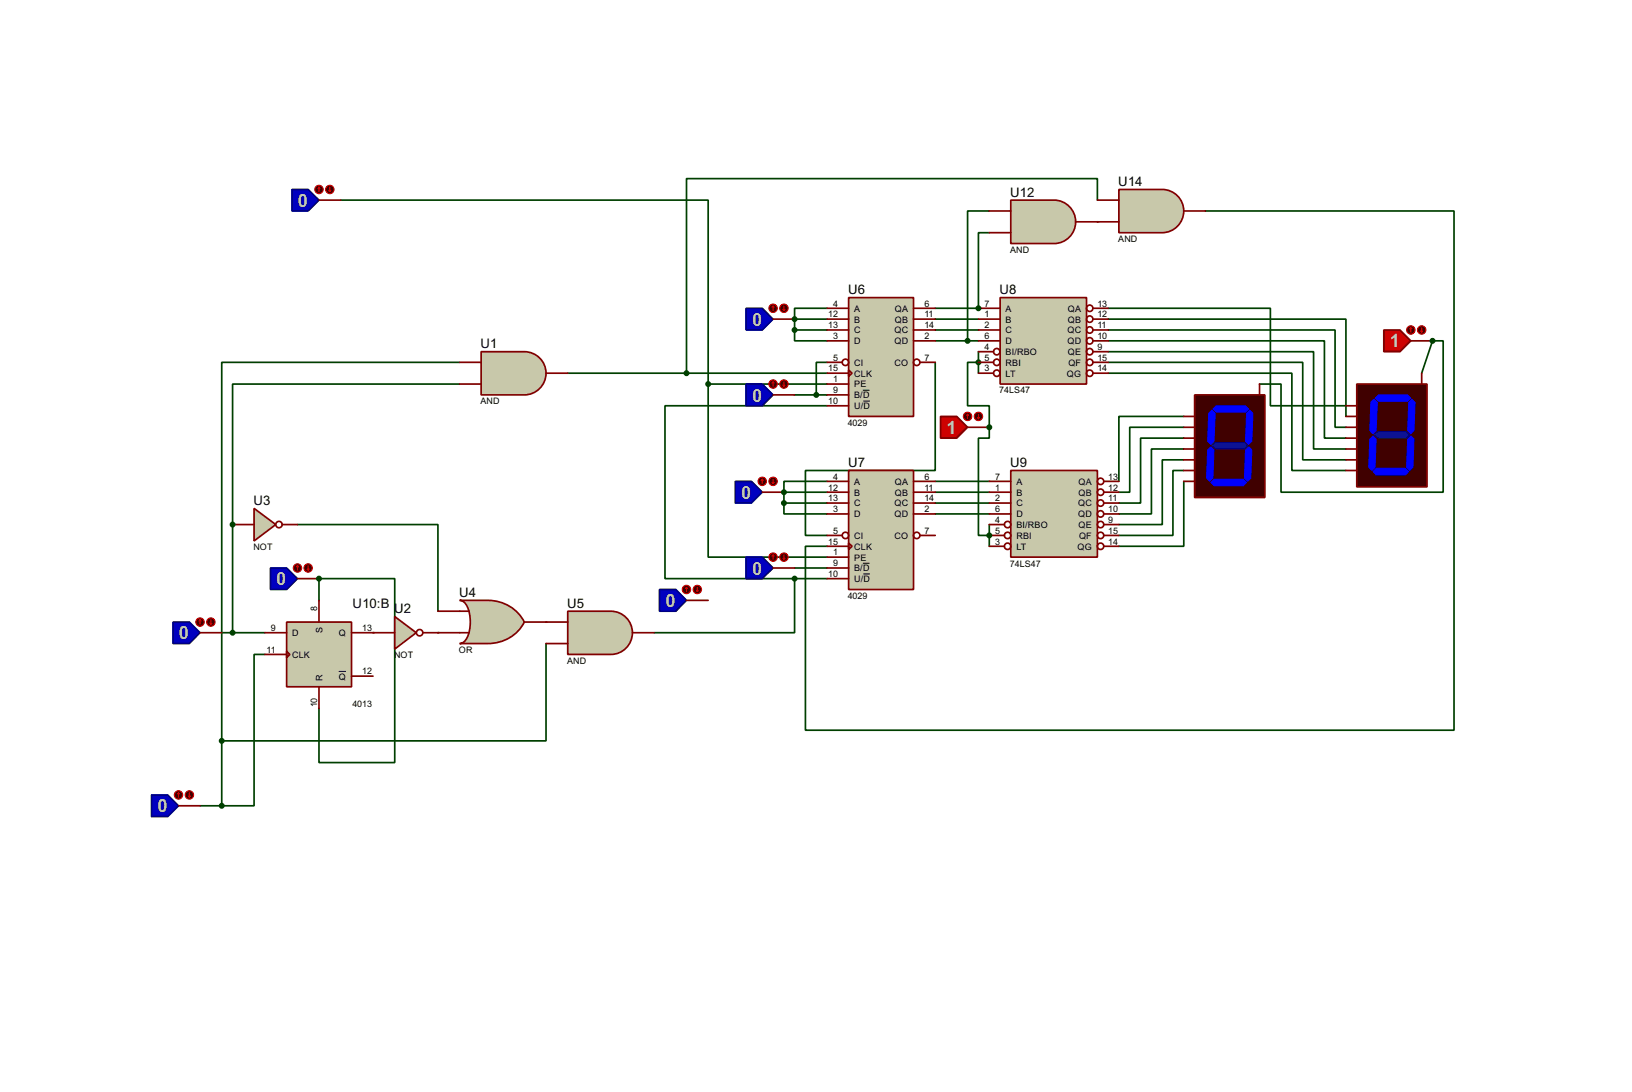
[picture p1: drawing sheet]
<svg xmlns="http://www.w3.org/2000/svg" width="383mm" height="256mm" viewBox="0 0 383 256" stroke-linecap="round" stroke-linejoin="round" font-family="sans-serif">
<path d="M232.5 123.2v2.6" fill="none" stroke="#004000" stroke-width=".4"/>
<circle cx="232.5" cy="125.8" r=".2" fill="#004000"/>
<path d="M229.9 85.1h-2.5v10.2h5.1v5.1M232.5 125.8v2.5" fill="none" stroke="#004000" stroke-width=".4"/>
<circle cx="232.5" cy="100.4" r=".2" fill="#004000"/>
<path d="M219.8 75h10.1M219.8 77.5h10.1M229.9 82.6v2.5M232.5 100.4v2.5h-2.6v22.9h2.6" fill="none" stroke="#004000" stroke-width=".4"/>
<circle cx="229.9" cy="85.1" r=".2" fill="#004000"/>
<g fill="none" stroke="#004000" stroke-width=".4">
<path d="M260.4 72.4h38.1v22.9h17.8M260.4 75h55.9v22.8M260.4 77.5h53.3v22.9h2.6M229.9 85.1v2.6M260.4 80.1h50.8v22.8h5.1M260.4 82.6h48.3v22.9h7.6M260.4 85.1h45.7v22.9h10.2M260.4 87.7h43.2v22.8h12.7M278.2 97.8h-15.3v15.3M336.6 80.1l-2.5 7.6M278.2 100.4h-12.7v15.2h-2.6M278.2 102.9h-10.2v15.3h-5.1"/>
<path d="M278.2 105.5h-7.6v15.2h-7.7M278.2 108h-5.1v15.2h-10.2M278.2 110.5h-2.6v15.3h-12.7M278.2 113.1v15.2h-15.3"/>
</g>
<circle cx="336.6" cy="80.1" r=".2" fill="#004000"/>
<path d="M219.8 72.4h10.1M336.6 80.1h2.5v35.5h-38.1v-25.4h-5" fill="none" stroke="#004000" stroke-width=".4"/>
<circle cx="229.9" cy="72.4" r=".2" fill="#004000"/>
<path d="M232.5 49.6h-5.1v30.5M232.5 54.7h-2.6v17.7M219.8 80.1h10.1" fill="none" stroke="#004000" stroke-width=".4"/>
<circle cx="257.9" cy="52.1" r=".2" fill="#004000"/>
<g fill="none" stroke="#004000" stroke-width=".4">
<path d="M80.1 47h86.3v43.2M283.3 49.6h58.4v121.9h-152.4v-43.2h5.1M186.7 77.5v2.6h7.7M186.7 77.5h7.7M186.7 75v2.5M186.7 75h7.7M194.4 72.4h-7.7v2.6M166.4 90.2v40.7h28M166.4 90.2h28M186.7 92.8h7.7M194.4 85.1h-2.6v7.7M219.8 85.1v25.4h-30.5v15.3h5.1"/>
<path d="M194.4 118.2h-10.2v2.5h10.2M219.8 113.1h12.7M219.8 115.6h12.7M219.8 118.2h12.7M186.7 133.4h7.7M219.8 120.7h12.7M52.1 148.6h2.6"/>
</g>
<circle cx="186.7" cy="75" r=".2" fill="#004000"/>
<path d="M194.4 113.1h-10.2v2.5" fill="none" stroke="#004000" stroke-width=".4"/>
<circle cx="184.2" cy="115.6" r=".2" fill="#004000"/>
<path d="M194.4 115.6h-10.2v2.6" fill="none" stroke="#004000" stroke-width=".4"/>
<circle cx="75" cy="135.9" r=".2" fill="#004000"/>
<path d="M257.9 47v-5h-96.6v45.7M133.4 87.7h61M54.7 148.6h7.6M62.3 153.7h-2.6v35.6h-12.7M75 141v-5.1h17.8v43.2h-17.8v-12.7" fill="none" stroke="#004000" stroke-width=".4"/>
<circle cx="54.7" cy="123.2" r=".2" fill="#004000"/>
<path d="M108 90.2h-53.3v58.4" fill="none" stroke="#004000" stroke-width=".4"/>
<circle cx="87.7" cy="148.6" r=".2" fill="#004000"/>
<path d="M69.9 123.2h33v20.4" fill="none" stroke="#004000" stroke-width=".4"/>
<circle cx="102.9" cy="148.6" r=".2" fill="#004000"/>
<path d="M108 85.1h-55.9v104.2" fill="none" stroke="#004000" stroke-width=".4"/>
<circle cx="128.3" cy="146.1" r=".2" fill="#004000"/>
<path d="M194.4 95.3h-38.1v40.6h30.4M186.7 135.9v12.7h-33M186.7 135.9h7.7M128.3 151.2v22.8h-76.2" fill="none" stroke="#004000" stroke-width=".4"/>
<path d="M199.4 69.9h15.3v27.9h-15.3z" fill="#c8c8aa" stroke="#800000" stroke-width=".4"/>
<g fill="none" stroke="#800000" stroke-width=".4">
<path d="M194.4 72.4h5M194.4 75h5M194.4 77.5h5M214.7 72.4h5.1M214.7 75h5.1M214.7 77.5h5.1M194.4 80.1h5M194.4 85.1h3.5M194.4 87.7h5M194.4 90.2h5M194.4 92.8h5M194.4 95.3h5"/>
<path d="M199.4 86.9l.8 .8-.8 .7zM214.7 80.1h5.1M216.2 85.1h3.6"/>
<circle cx="198.6" cy="85.1" r=".75"/>
<circle cx="215.4" cy="85.1" r=".75"/>
</g>
<path d="M202.8 91.7h1.5M202.9 94.2h1.5" fill="none" stroke="#000" stroke-width=".23"/>
<path d="M237.5 110.5h20.4v20.4h-20.4z" fill="#c8c8aa" stroke="#800000" stroke-width=".4"/>
<g fill="none" stroke="#800000" stroke-width=".4">
<path d="M232.5 113.1h5M232.5 115.6h5M232.5 118.2h5M259.4 113.1h3.5M259.4 115.6h3.5M259.4 118.2h3.5M232.5 120.7h5M232.5 123.2h3.5M232.5 125.8h3.5M232.5 128.3h3.5M259.4 120.7h3.5M259.4 123.2h3.5"/>
<path d="M259.4 125.8h3.5M259.4 128.3h3.5"/>
<circle cx="258.6" cy="113.1" r=".75"/>
<circle cx="258.6" cy="118.2" r=".75"/>
<circle cx="258.6" cy="115.6" r=".75"/>
<circle cx="236.7" cy="128.3" r=".75"/>
<circle cx="236.7" cy="123.2" r=".75"/>
<circle cx="236.7" cy="125.8" r=".75"/>
<circle cx="258.6" cy="123.2" r=".75"/>
<circle cx="258.6" cy="128.3" r=".75"/>
<circle cx="258.6" cy="125.8" r=".75"/>
<circle cx="258.6" cy="120.7" r=".75"/>
</g>
<path d="M221 97.8h3.8l2.6 2.6-2.6 2.5h-3.8z" fill-rule="evenodd" fill="#c00000" stroke="#800000" stroke-width=".4"/>
<path d="M227.4 100.4h5.1" fill="none" stroke="#800000" stroke-width=".4"/>
<circle cx="227.3" cy="97.8" r="1" fill="#400000" stroke="#f00" stroke-width=".23"/>
<path d="M227.4 97.3l-.3 .3M227.4 97.3l.2 .3M227.4 97.3v1.1" fill="none" stroke="#f00" stroke-width=".23"/>
<circle cx="229.9" cy="97.8" r="1" fill="#400000" stroke="#f00" stroke-width=".23"/>
<path d="M229.7 98.1l.2 .3M229.9 97.3v1.1M230.2 98.1l-.3 .3" fill="none" stroke="#f00" stroke-width=".23"/>
<g fill="#004000" stroke="#004000" stroke-width=".4">
<circle cx="229.9" cy="85.1" r=".5"/>
<circle cx="232.4" cy="125.8" r=".5"/>
<circle cx="232.4" cy="100.4" r=".5"/>
</g>
<path d="M235 69.9h20.3v20.3h-20.3z" fill="#c8c8aa" stroke="#800000" stroke-width=".4"/>
<g fill="none" stroke="#800000" stroke-width=".4">
<path d="M229.9 72.4h5.1M229.9 75h5.1M229.9 77.5h5.1M256.8 72.4h3.6M256.8 75h3.6M256.8 77.5h3.6M229.9 80.1h5.1M229.9 82.6h3.6M229.9 85.1h3.6M229.9 87.7h3.6M256.8 80.1h3.6M256.8 82.6h3.6"/>
<path d="M256.8 85.1h3.6M256.8 87.7h3.6"/>
<circle cx="256" cy="72.4" r=".75"/>
<circle cx="256" cy="75" r=".75"/>
<circle cx="256" cy="77.5" r=".75"/>
<circle cx="234.2" cy="82.6" r=".75"/>
<circle cx="234.2" cy="85.1" r=".75"/>
<circle cx="234.2" cy="87.7" r=".75"/>
<circle cx="256" cy="82.6" r=".75"/>
<circle cx="256" cy="85.1" r=".75"/>
<circle cx="256" cy="87.7" r=".75"/>
<circle cx="256" cy="80.1" r=".75"/>
</g>
<path d="M280.7 92.8h16.5v24.1h-16.5z" fill="#400000" stroke="#800000" stroke-width=".4"/>
<g fill="#00f" stroke="#00f" stroke-width=".23">
<path d="M285 96.1l.8-.8h6.9l.7 .8-.7 .7h-6.9z" fill-rule="evenodd"/>
<path d="M293.7 96.3l.7 .8-.2 6.6-.8 .7-.7-.7 .2-6.6z" fill-rule="evenodd"/>
<path d="M292.7 105.7l.7-.7 .8 .7-.3 6.6-.7 .8-.8-.8z" fill-rule="evenodd"/>
<path d="M284.5 113.3l.8-.7h6.9l.7 .7-.7 .8h-6.9z" fill-rule="evenodd"/>
<path d="M283.8 105.7l.7-.7 .8 .7-.3 6.6-.7 .8-.8-.8z" fill-rule="evenodd"/>
<path d="M284 97.1l.8-.8 .8 .8-.3 6.6-.8 .7-.7-.7z" fill-rule="evenodd"/>
</g>
<path d="M285.6 103.9h6.8l.8 .8-.8 .8h-6.6l-1-.8z" fill-rule="evenodd" fill="#0c1a78" stroke="#0c1a78" stroke-width=".23"/>
<path d="M278.2 97.8h2.5M296 90.2v2.6M278.2 100.4h2.5M278.2 102.9h2.5M278.2 105.5h2.5M278.2 108h2.5M278.2 110.5h2.5M278.2 113.1h2.5" fill="none" stroke="#800000" stroke-width=".4"/>
<path d="M318.8 90.2h16.5v24.2h-16.5z" fill="#400000" stroke="#800000" stroke-width=".4"/>
<g fill="#00f" stroke="#00f" stroke-width=".23">
<path d="M323.1 93.5l.8-.7h6.9l.7 .7-.7 .8h-6.9z" fill-rule="evenodd"/>
<path d="M331 94.5l.8-.7 .7 .7-.2 6.6-.8 .8-.7-.8z" fill-rule="evenodd"/>
<path d="M331.5 102.4l.8 .8-.3 6.6-.7 .7-.8-.7 .3-6.6z" fill-rule="evenodd"/>
<path d="M322.6 110.8l.8-.8h6.9l.7 .8-.7 .8h-6.9z" fill-rule="evenodd"/>
<path d="M322.6 102.4l.8 .8-.3 6.6-.7 .7-.8-.7 .3-6.6z" fill-rule="evenodd"/>
<path d="M322.9 93.8l.8 .7-.3 6.6-.8 .8-.7-.8 .2-6.6z" fill-rule="evenodd"/>
</g>
<path d="M322.9 102.2l.8-.8h6.8l.8 .8-.8 .7h-6.6z" fill-rule="evenodd" fill="#0c1a78" stroke="#0c1a78" stroke-width=".23"/>
<path d="M316.3 95.3h2.5M316.3 97.8h2.5M334.1 87.7v2.5M316.3 100.4h2.5M316.3 102.9h2.5M316.3 105.5h2.5M316.3 108h2.5M316.3 110.5h2.5" fill="none" stroke="#800000" stroke-width=".4"/>
<path d="M325.2 77.5h3.8l2.5 2.6-2.5 2.5h-3.8z" fill-rule="evenodd" fill="#c00000" stroke="#800000" stroke-width=".4"/>
<path d="M331.5 80.1h5.1" fill="none" stroke="#800000" stroke-width=".4"/>
<circle cx="331.5" cy="77.5" r="1" fill="#400000" stroke="#f00" stroke-width=".23"/>
<path d="M331.5 77l-.2 .3M331.5 77l.3 .3M331.5 77v1" fill="none" stroke="#f00" stroke-width=".23"/>
<circle cx="334" cy="77.5" r="1" fill="#400000" stroke="#f00" stroke-width=".23"/>
<path d="M333.8 77.8l.3 .2M334.1 77v1M334.3 77.8l-.2 .2" fill="none" stroke="#f00" stroke-width=".23"/>
<g fill="#004000" stroke="#004000" stroke-width=".4">
<circle cx="336.6" cy="80.1" r=".5"/>
<circle cx="229.9" cy="72.4" r=".5"/>
<circle cx="227.3" cy="80.1" r=".5"/>
</g>
<path d="M262.9 44.5h10.2a5.1 5.1 0 0 1 5.1 5.1 5.1 5.1 0 0 1-5.1 5.1h-10.2z" fill-rule="evenodd" fill="#c8c8aa" stroke="#800000" stroke-width=".4"/>
<path d="M257.9 47h5M257.9 52.1h5M278.2 49.6h5.1" fill="none" stroke="#800000" stroke-width=".4"/>
<path d="M237.5 47h10.2a5.1 5.1 0 0 1 5.1 5.1 5.1 5.1 0 0 1-5.1 5.1h-10.2z" fill-rule="evenodd" fill="#c8c8aa" stroke="#800000" stroke-width=".4"/>
<path d="M232.5 49.6h5M232.5 54.7h5M252.8 52.1h5.1" fill="none" stroke="#800000" stroke-width=".4"/>
<path d="M199.4 110.5h15.3v28h-15.3z" fill="#c8c8aa" stroke="#800000" stroke-width=".4"/>
<g fill="none" stroke="#800000" stroke-width=".4">
<path d="M194.4 113.1h5M194.4 115.6h5M194.4 118.2h5M214.7 113.1h5.1M214.7 115.6h5.1M214.7 118.2h5.1M194.4 120.7h5M194.4 125.8h3.5M194.4 128.3h5M194.4 130.9h5M194.4 133.4h5M194.4 135.9h5"/>
<path d="M199.4 127.6l.8 .7-.8 .8zM214.7 120.7h5.1M216.2 125.8h3.6"/>
<circle cx="198.6" cy="125.8" r=".75"/>
<circle cx="215.4" cy="125.8" r=".75"/>
</g>
<path d="M202.8 132.3h1.5M202.9 134.8h1.5" fill="none" stroke="#000" stroke-width=".23"/>
<path d="M175.3 130.9h3.8l2.6 2.5-2.6 2.5h-3.8z" fill-rule="evenodd" fill="#0000c0" stroke="#000080" stroke-width=".4"/>
<path d="M181.7 133.4h5" fill="none" stroke="#800000" stroke-width=".4"/>
<circle cx="181.6" cy="130.9" r="1" fill="#400000" stroke="#f00" stroke-width=".23"/>
<path d="M181.7 130.4l-.3 .2M181.7 130.4l.2 .2M181.7 130.4v1" fill="none" stroke="#f00" stroke-width=".23"/>
<circle cx="184.2" cy="130.9" r="1" fill="#400000" stroke="#f00" stroke-width=".23"/>
<path d="M184 131.1l.2 .3M184.2 130.4v1M184.5 131.1l-.3 .3" fill="none" stroke="#f00" stroke-width=".23"/>
<path d="M175.3 90.2h3.8l2.6 2.6-2.6 2.5h-3.8z" fill-rule="evenodd" fill="#0000c0" stroke="#000080" stroke-width=".4"/>
<path d="M181.7 92.8h5" fill="none" stroke="#800000" stroke-width=".4"/>
<circle cx="181.6" cy="90.2" r="1" fill="#400000" stroke="#f00" stroke-width=".23"/>
<path d="M181.7 89.7l-.3 .3M181.7 89.7l.2 .3M181.7 89.7v1" fill="none" stroke="#f00" stroke-width=".23"/>
<circle cx="184.2" cy="90.2" r="1" fill="#400000" stroke="#f00" stroke-width=".23"/>
<path d="M184 90.5l.2 .2M184.2 89.7v1M184.5 90.5l-.3 .2" fill="none" stroke="#f00" stroke-width=".23"/>
<path d="M35.6 186.7h3.8l2.6 2.6-2.6 2.5h-3.8z" fill-rule="evenodd" fill="#0000c0" stroke="#000080" stroke-width=".4"/>
<path d="M42 189.3h5" fill="none" stroke="#800000" stroke-width=".4"/>
<circle cx="41.9" cy="186.7" r="1" fill="#400000" stroke="#f00" stroke-width=".23"/>
<path d="M42 186.2l-.3 .3M42 186.2l.2 .3M42 186.2v1.1" fill="none" stroke="#f00" stroke-width=".23"/>
<circle cx="44.5" cy="186.7" r="1" fill="#400000" stroke="#f00" stroke-width=".23"/>
<path d="M44.3 187l.2 .3M44.5 186.2v1.1M44.8 187l-.3 .3" fill="none" stroke="#f00" stroke-width=".23"/>
<path d="M40.7 146.1h3.8l2.5 2.5-2.5 2.6h-3.8z" fill-rule="evenodd" fill="#0000c0" stroke="#000080" stroke-width=".4"/>
<path d="M47 148.6h5.1" fill="none" stroke="#800000" stroke-width=".4"/>
<circle cx="47" cy="146.1" r="1" fill="#400000" stroke="#f00" stroke-width=".23"/>
<path d="M47 145.6l-.2 .3M47 145.6l.3 .3M47 145.6v1" fill="none" stroke="#f00" stroke-width=".23"/>
<circle cx="49.5" cy="146.1" r="1" fill="#400000" stroke="#f00" stroke-width=".23"/>
<path d="M49.3 146.4l.3 .2M49.6 145.6v1M49.8 146.4l-.2 .2" fill="none" stroke="#f00" stroke-width=".23"/>
<path d="M63.6 133.4h3.8l2.5 2.5-2.5 2.6h-3.8z" fill-rule="evenodd" fill="#0000c0" stroke="#000080" stroke-width=".4"/>
<path d="M69.9 135.9h5.1" fill="none" stroke="#800000" stroke-width=".4"/>
<circle cx="69.9" cy="133.4" r="1" fill="#400000" stroke="#f00" stroke-width=".23"/>
<path d="M69.9 132.9l-.2 .3M69.9 132.9l.3 .3M69.9 132.9v1" fill="none" stroke="#f00" stroke-width=".23"/>
<circle cx="72.4" cy="133.4" r="1" fill="#400000" stroke="#f00" stroke-width=".23"/>
<path d="M72.2 133.7l.2 .2M72.4 132.9v1M72.7 133.7l-.3 .2" fill="none" stroke="#f00" stroke-width=".23"/>
<g fill="#004000" stroke="#004000" stroke-width=".4">
<circle cx="54.6" cy="148.6" r=".5"/>
<circle cx="186.7" cy="77.5" r=".5"/>
<circle cx="184.2" cy="118.2" r=".5"/>
</g>
<path d="M68.6 44.5h3.8l2.6 2.5-2.6 2.6h-3.8z" fill-rule="evenodd" fill="#0000c0" stroke="#000080" stroke-width=".4"/>
<path d="M75 47h5.1" fill="none" stroke="#800000" stroke-width=".4"/>
<circle cx="74.9" cy="44.5" r="1" fill="#400000" stroke="#f00" stroke-width=".23"/>
<path d="M75 44l-.3 .3M75 44l.2 .3M75 44v1" fill="none" stroke="#f00" stroke-width=".23"/>
<circle cx="77.5" cy="44.5" r="1" fill="#400000" stroke="#f00" stroke-width=".23"/>
<path d="M77.3 44.8l.2 .2M77.5 44v1M77.8 44.8l-.3 .2" fill="none" stroke="#f00" stroke-width=".23"/>
<g fill="#004000" stroke="#004000" stroke-width=".4">
<circle cx="166.4" cy="90.2" r=".5"/>
<circle cx="191.8" cy="92.8" r=".5"/>
</g>
<path d="M175.3 72.4h3.8l2.6 2.6-2.6 2.5h-3.8z" fill-rule="evenodd" fill="#0000c0" stroke="#000080" stroke-width=".4"/>
<path d="M181.7 75h5" fill="none" stroke="#800000" stroke-width=".4"/>
<circle cx="181.6" cy="72.4" r="1" fill="#400000" stroke="#f00" stroke-width=".23"/>
<path d="M181.7 71.9l-.3 .3M181.7 71.9l.2 .3M181.7 71.9v1.1" fill="none" stroke="#f00" stroke-width=".23"/>
<circle cx="184.2" cy="72.4" r="1" fill="#400000" stroke="#f00" stroke-width=".23"/>
<path d="M184 72.7l.2 .3M184.2 71.9v1.1M184.5 72.7l-.3 .3" fill="none" stroke="#f00" stroke-width=".23"/>
<circle cx="186.7" cy="75" r=".5" fill="#004000" stroke="#004000" stroke-width=".4"/>
<path d="M172.8 113.1h3.8l2.5 2.5-2.5 2.6h-3.8z" fill-rule="evenodd" fill="#0000c0" stroke="#000080" stroke-width=".4"/>
<path d="M179.1 115.6h5.1" fill="none" stroke="#800000" stroke-width=".4"/>
<circle cx="179.1" cy="113.1" r="1" fill="#400000" stroke="#f00" stroke-width=".23"/>
<path d="M179.1 112.6l-.2 .2M179.1 112.6l.3 .2M179.1 112.6v1" fill="none" stroke="#f00" stroke-width=".23"/>
<circle cx="181.6" cy="113.1" r="1" fill="#400000" stroke="#f00" stroke-width=".23"/>
<path d="M181.4 113.3l.3 .3M181.7 112.6v1M181.9 113.3l-.2 .3" fill="none" stroke="#f00" stroke-width=".23"/>
<g fill="#004000" stroke="#004000" stroke-width=".4">
<circle cx="184.2" cy="115.6" r=".5"/>
<circle cx="74.9" cy="135.9" r=".5"/>
</g>
<path d="M113.1 82.6h10.1a5.1 5.1 0 0 1 5.1 5.1 5.1 5.1 0 0 1-5.1 5.1h-10.1z" fill-rule="evenodd" fill="#c8c8aa" stroke="#800000" stroke-width=".4"/>
<path d="M108 85.1h5.1M108 90.2h5.1M128.3 87.7h5.1" fill="none" stroke="#800000" stroke-width=".4"/>
<g fill="#004000" stroke="#004000" stroke-width=".4">
<circle cx="52.1" cy="189.3" r=".5"/>
<circle cx="161.3" cy="87.7" r=".5"/>
</g>
<path d="M67.4 146.1h15.2v15.2h-15.2z" fill="#c8c8aa" stroke="#800000" stroke-width=".4"/>
<path d="M62.3 148.6h5.1M62.3 153.7h5.1M67.4 153l.7 .7-.7 .8zM75 141v5.1M82.6 148.6h5.1M82.6 158.8h5.1M75 161.3v5.1" fill="none" stroke="#800000" stroke-width=".4"/>
<path d="M79.6 157.7h1.7" fill="none" stroke="#000" stroke-width=".23"/>
<path d="M59.7 119.4l5.1 3.8-5.1 3.9z" fill="#c8c8aa" stroke="#800000" stroke-width=".4"/>
<g fill="none" stroke="#800000" stroke-width=".4">
<path d="M54.7 123.2h5M66.3 123.2h3.6"/>
<circle cx="65.5" cy="123.2" r=".75"/>
</g>
<circle cx="54.6" cy="123.2" r=".5" fill="#004000" stroke="#004000" stroke-width=".4"/>
<path d="M92.8 144.8l5 3.8-5 3.9z" fill="#c8c8aa" stroke="#800000" stroke-width=".4"/>
<g fill="none" stroke="#800000" stroke-width=".4">
<path d="M87.7 148.6h5.1M99.4 148.6h3.5"/>
<circle cx="98.6" cy="148.6" r=".75"/>
</g>
<path d="M108 141h6.6a9.5 9.5 0 0 1 8.6 5.1 9.4 9.4 0 0 1-8.6 5.1h-6.6a3.2 3.2 0 0 0 2.3-3.2 7.9 7.9 0 0 0-1.3-6.6z" fill-rule="evenodd" fill="#c8c8aa" stroke="#800000" stroke-width=".4"/>
<path d="M102.9 143.6h7.4M102.9 148.6h7.4M123.2 146.1h5.1" fill="none" stroke="#800000" stroke-width=".4"/>
<circle cx="52.1" cy="174" r=".5" fill="#004000" stroke="#004000" stroke-width=".4"/>
<path d="M133.4 143.6h10.2a5.1 5.1 0 0 1 5 5 5.1 5.1 0 0 1-5 5.1h-10.2z" fill-rule="evenodd" fill="#c8c8aa" stroke="#800000" stroke-width=".4"/>
<path d="M128.3 146.1h5.1M128.3 151.2h5.1M148.6 148.6h5.1" fill="none" stroke="#800000" stroke-width=".4"/>
<path d="M155 138.5h3.8l2.5 2.5-2.5 2.6h-3.8z" fill-rule="evenodd" fill="#0000c0" stroke="#000080" stroke-width=".4"/>
<path d="M161.3 141h5.1" fill="none" stroke="#800000" stroke-width=".4"/>
<circle cx="161.3" cy="138.5" r="1" fill="#400000" stroke="#f00" stroke-width=".23"/>
<path d="M161.3 138l-.2 .2M161.3 138l.3 .2M161.3 138v1" fill="none" stroke="#f00" stroke-width=".23"/>
<circle cx="163.8" cy="138.5" r="1" fill="#400000" stroke="#f00" stroke-width=".23"/>
<path d="M163.6 138.7l.3 .3M163.9 138v1M164.1 138.7l-.2 .3" fill="none" stroke="#f00" stroke-width=".23"/>
<circle cx="186.7" cy="135.9" r=".5" fill="#004000" stroke="#004000" stroke-width=".4"/>
<g font-size="4.8" fill="#c0c0c0">
<text x="70" y="48.6">0</text>
<text x="176.7" y="76.5">0</text>
<text x="326.6" y="81.6">1</text>
<text x="176.7" y="94.3">0</text>
<text x="222.4" y="101.9">1</text>
<text x="174.2" y="117.2">0</text>
<text x="64.9" y="137.5">0</text>
<text x="176.7" y="135">0</text>
<text x="156.4" y="142.6">0</text>
<text x="42.1" y="150.2">0</text>
<text x="37" y="190.8">0</text>
</g>
<g font-size="3.5">
<text x="237.4" y="46.2">U12</text>
<text x="262.8" y="43.7">U14</text>
<text x="199.3" y="69.1">U6</text>
<text x="234.9" y="69.1">U8</text>
<text x="112.9" y="81.8">U1</text>
<text x="199.3" y="109.7">U7</text>
<text x="237.4" y="109.7">U9</text>
<text x="59.6" y="118.6">U3</text>
<text x="82.9" y="142.8">U10:B</text>
<text x="107.9" y="140.2">U4</text>
<text x="133.3" y="142.8">U5</text>
<text x="92.6" y="144">U2</text>
</g>
<g font-size="2.4">
<text x="237.3" y="59.4">AND</text>
<text x="262.7" y="56.8">AND</text>
<text x="195.8" y="72">4</text>
<text x="217.2" y="72">6</text>
<text x="231.3" y="72">7</text>
<text x="257.9" y="72">13</text>
<text x="194.6" y="74.6">12</text>
<text x="194.6" y="77.1">13</text>
<text x="200.7" y="73.2">A</text>
<text x="200.7" y="75.8">B</text>
<text x="210.3" y="73.2">QA</text>
<text x="210.3" y="75.8">QB</text>
<text x="217.2" y="74.6">11</text>
<text x="217.2" y="77.1">14</text>
<text x="231.3" y="74.6">1</text>
<text x="231.3" y="77.1">2</text>
<text x="236.3" y="73.2">A</text>
<text x="236.3" y="75.8">B</text>
<text x="250.9" y="73.2">QA</text>
<text x="250.9" y="75.8">QB</text>
<text x="257.9" y="74.6">12</text>
<text x="257.9" y="77.1">11</text>
<text x="195.8" y="79.7">3</text>
<text x="200.7" y="78.3">C</text>
<text x="200.7" y="80.8">D</text>
<text x="210.2" y="78.3">QC</text>
<text x="210.2" y="80.8">QD</text>
<text x="217.2" y="79.7">2</text>
<text x="231.3" y="79.7">6</text>
<text x="231.3" y="82.2">4</text>
<text x="236.3" y="78.3">C</text>
<text x="236.3" y="80.8">D</text>
<text x="236.3" y="83.4">BI/RBO</text>
<text x="250.8" y="78.3">QC</text>
<text x="250.8" y="80.8">QD</text>
<text x="250.9" y="83.4">QE</text>
<text x="257.9" y="79.7">10</text>
<text x="257.9" y="82.2">9</text>
<text x="194.6" y="87.3">15</text>
<text x="195.8" y="84.7">5</text>
<text x="195.8" y="89.8">1</text>
<text x="200.7" y="85.9">CI</text>
<text x="200.7" y="88.5">CLK</text>
<text x="210.2" y="85.9">CO</text>
<text x="217.2" y="84.7">7</text>
<text x="231.3" y="84.7">5</text>
<text x="231.3" y="87.3">3</text>
<text x="236.3" y="85.9">RBI</text>
<text x="236.3" y="88.5">LT</text>
<text x="250.7" y="88.5">QG</text>
<text x="251" y="85.9">QF</text>
<text x="257.9" y="84.7">15</text>
<text x="257.9" y="87.3">14</text>
<text x="112.9" y="95">AND</text>
<text x="194.6" y="94.9">10</text>
<text x="195.8" y="92.4">9</text>
<text x="200.7" y="91">PE</text>
<text x="200.7" y="93.6">B/D</text>
<text x="234.8" y="92.4">74LS47</text>
<text x="199.2" y="100">4029</text>
<text x="200.7" y="96.1">U/D</text>
<text x="195.8" y="112.7">4</text>
<text x="200.7" y="113.9">A</text>
<text x="210.3" y="113.9">QA</text>
<text x="217.2" y="112.7">6</text>
<text x="233.9" y="112.7">7</text>
<text x="238.8" y="113.9">A</text>
<text x="253.4" y="113.9">QA</text>
<text x="260.4" y="112.7">13</text>
<text x="194.6" y="115.2">12</text>
<text x="194.6" y="117.8">13</text>
<text x="200.7" y="116.4">B</text>
<text x="200.7" y="119">C</text>
<text x="210.2" y="119">QC</text>
<text x="210.3" y="116.4">QB</text>
<text x="217.2" y="115.2">11</text>
<text x="217.2" y="117.8">14</text>
<text x="233.9" y="115.2">1</text>
<text x="233.9" y="117.8">2</text>
<text x="238.8" y="116.4">B</text>
<text x="238.8" y="119">C</text>
<text x="253.3" y="119">QC</text>
<text x="253.4" y="116.4">QB</text>
<text x="260.4" y="115.2">12</text>
<text x="260.4" y="117.8">11</text>
<text x="195.8" y="120.3">3</text>
<text x="195.8" y="125.4">5</text>
<text x="200.7" y="121.5">D</text>
<text x="210.2" y="121.5">QD</text>
<text x="217.2" y="120.3">2</text>
<text x="217.2" y="125.4">7</text>
<text x="233.9" y="120.3">6</text>
<text x="233.9" y="122.8">4</text>
<text x="233.9" y="125.4">5</text>
<text x="238.8" y="121.5">D</text>
<text x="238.8" y="124">BI/RBO</text>
<text x="253.3" y="121.5">QD</text>
<text x="253.4" y="124">QE</text>
<text x="260.4" y="120.3">10</text>
<text x="260.4" y="122.8">9</text>
<text x="260.4" y="125.4">15</text>
<text x="59.5" y="129.3">NOT</text>
<text x="194.6" y="127.9">15</text>
<text x="195.8" y="130.5">1</text>
<text x="200.7" y="126.6">CI</text>
<text x="200.7" y="129.1">CLK</text>
<text x="200.7" y="131.7">PE</text>
<text x="210.2" y="126.6">CO</text>
<text x="233.9" y="127.9">3</text>
<text x="238.8" y="126.6">RBI</text>
<text x="238.8" y="129.1">LT</text>
<text x="253.2" y="129.1">QG</text>
<text x="253.5" y="126.6">QF</text>
<text x="260.4" y="127.9">14</text>
<text x="194.6" y="135.5">10</text>
<text x="195.8" y="133">9</text>
<text x="200.7" y="134.2">B/D</text>
<text x="200.7" y="136.7">U/D</text>
<text x="237.3" y="133.1">74LS47</text>
<text x="74.5" y="143.6" transform="rotate(-90 74.5 143.6)">8</text>
<text x="199.2" y="140.7">4029</text>
<text x="63.7" y="148.2">9</text>
<text x="68.6" y="149.4">D</text>
<text x="75.8" y="148.8" transform="rotate(-90 75.8 148.8)">S</text>
<text x="79.6" y="149.4">Q</text>
<text x="85.1" y="148.2">13</text>
<text x="62.7" y="153.3">11</text>
<text x="68.6" y="154.5">CLK</text>
<text x="92.6" y="154.7">NOT</text>
<text x="107.8" y="153.4">OR</text>
<text x="133.2" y="155.9">AND</text>
<text x="75.8" y="160" transform="rotate(-90 75.8 160)">R</text>
<text x="79.6" y="159.6">Q</text>
<text x="85.1" y="158.4">12</text>
<text x="74.6" y="166.2" transform="rotate(-90 74.6 166.2)">10</text>
<text x="82.8" y="166.1">4013</text>
</g>
</svg>
